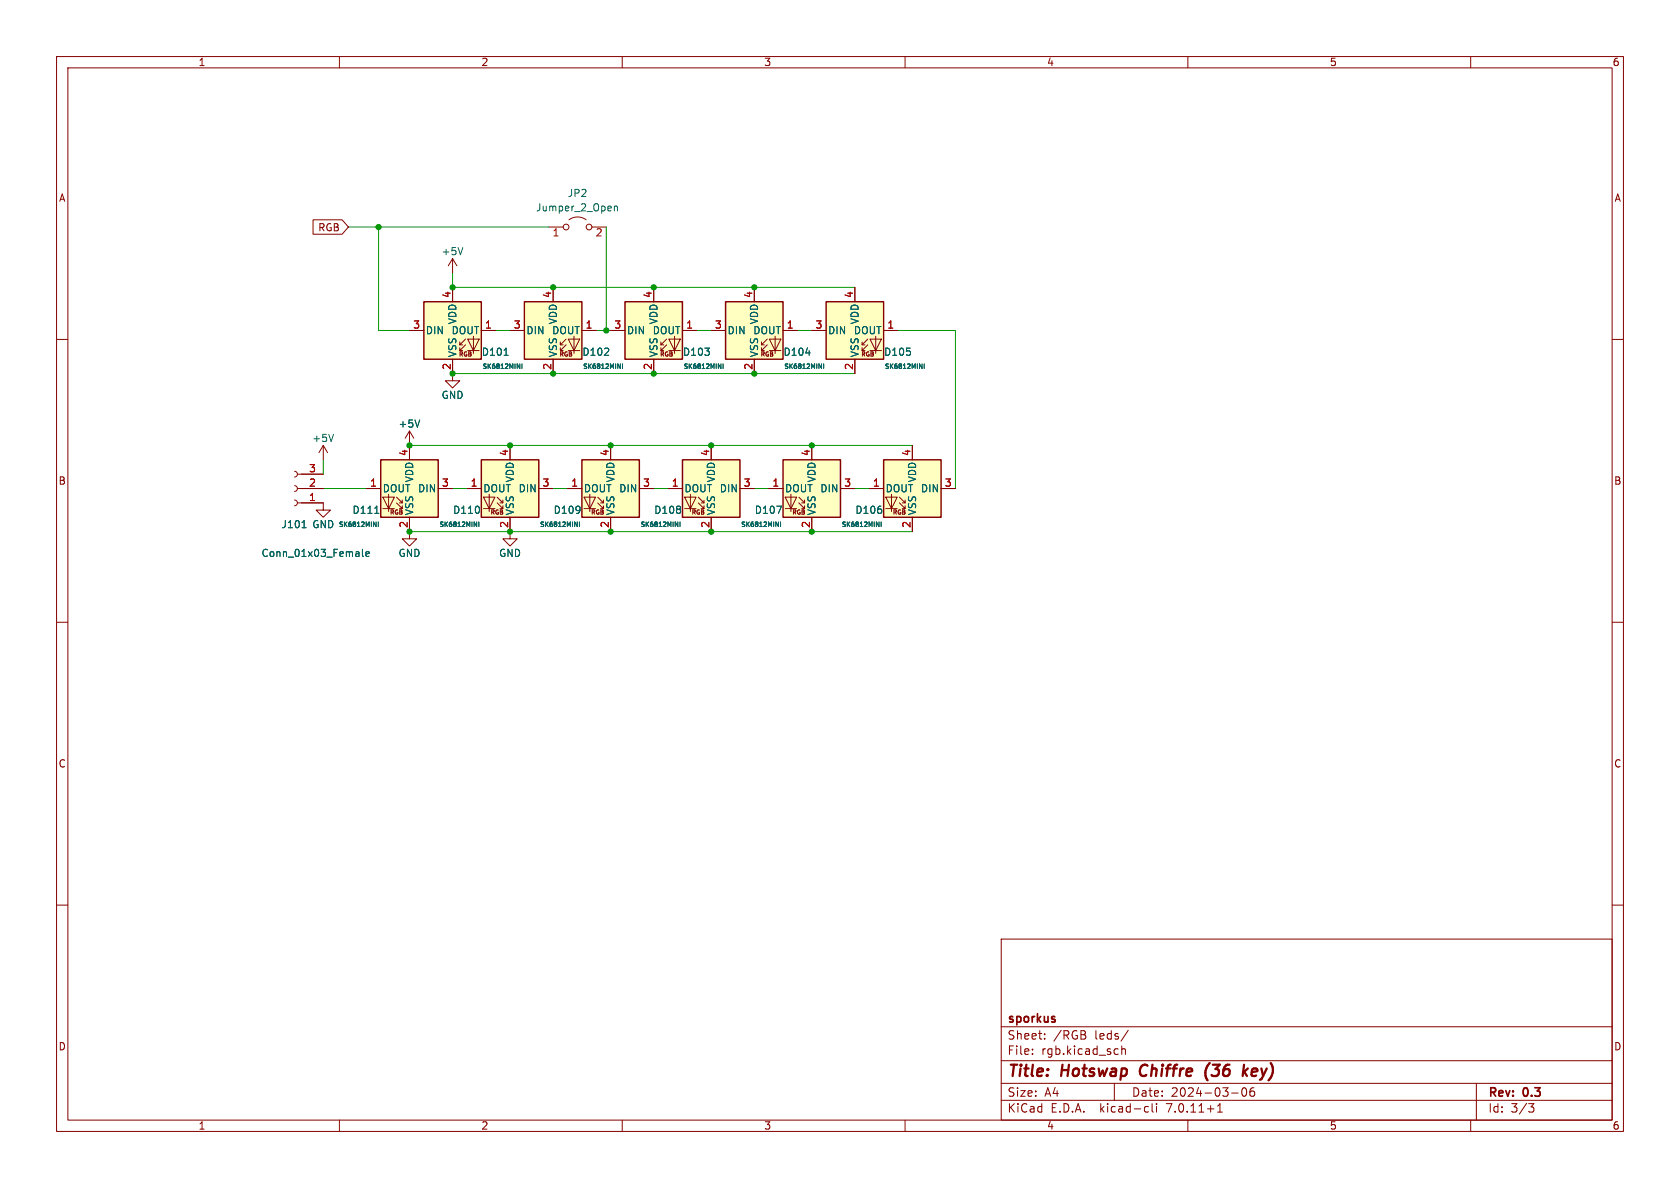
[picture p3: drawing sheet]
<svg xmlns="http://www.w3.org/2000/svg" width="297mm" height="210mm" viewBox="0 0 297 210" stroke-linecap="round" stroke-linejoin="round" font-family="sans-serif">
<g fill="none" stroke="#840000" stroke-width=".18">
<path d="M10 10h277v190h-277zM12 12h273v186h-273zM60 10v2M110 10v2M160 10v2M210 10v2M260 10v2M55.3 38.9h5.2l1.1 1.2-1.1 1.3h-5.2zM100.6 38.9a2.54 2.54 0 0 1 3 0M10 60h2M72.4 58.4h2.5M80 45.7v2.6"/>
<path d="M80 50.8v2.5M80 45.7l-.8 1.3M80 45.7l.8 1.3M82.3 59.9l-1 1.1v-.5M82.7 59.9h2l-1 2.1zM83.7 59.4v3.1M85.1 58.4h2.5M90.2 58.4h2.5M97 40.1h2.6M97.8 50.8v2.5M100.1 59.9l-1 1.1v-.5M100.5 59.9h2l-1 2.1z"/>
<path d="M101.5 59.4v3.1M102.9 58.4h2.5M104.6 40.1h2.6M107.9 58.4h2.6M115.6 50.8v2.5M117.9 59.9l-1.1 1.1v-.5M118.2 59.9h2.1l-1 2.1zM119.3 59.4v3.1M120.6 58.4h2.6M125.7 58.4h2.6M133.3 50.8v2.5M135.6 59.9l-1 1.1v-.5"/>
<path d="M136 59.9h2l-1 2.1zM137 59.4v3.1M138.4 58.4h2.6M143.5 58.4h2.5M151.1 50.8v2.5M153.4 59.9l-1 1.1v-.5M153.8 59.9h2l-1 2.1zM154.8 59.4v3.1M156.2 58.4h2.5M285 60h2M57.1 78.7l-.7 1.3M57.1 78.7v2.6"/>
<path d="M57.1 78.7l.8 1.3M72.4 76.2l-.8 1.3M72.4 76.2v5.1M72.4 76.2l.8 1.3M80 63.5v3.8h-1.3l1.3 1.3 1.3-1.3h-1.3M81.3 62h.5M81.3 61h.5M82.3 61l-1 1v-.5M82.7 62h2M90.2 78.7v2.6M97.8 63.5v2.5M99.1 62h.5"/>
<path d="M99.1 61h.5M100.1 61l-1 1v-.5M100.5 62h2M107.9 78.7v2.6M115.6 63.5v2.5M116.8 62h.5M116.8 61h.5M117.9 61l-1.1 1v-.5M118.2 62h2.1M125.7 78.7v2.6M133.3 63.5v2.5M134.6 62h.5"/>
<path d="M134.6 61h.5M135.6 61l-1 1v-.5M136 62h2M143.5 78.7v2.6M151.1 63.5v2.5M152.4 62h.5M152.4 61h.5M153.4 61l-1 1v-.5M153.8 62h2M161.3 78.7v2.6M52.1 88.4l.3 .1 .2 .4-.2 .4-.3 .1M52.1 85.9l.3 .1 .2 .4-.2 .3-.3 .2"/>
<path d="M52.1 83.3l.3 .2 .2 .3-.2 .4-.3 .1M52.6 88.9h4.5v1.3h-1.2l1.2 1.2 1.3-1.2h-1.3M52.6 86.4h4.5M52.6 83.8h4.5M64.8 86.4h2.5M67.7 87.9h2l-1 2zM67.7 89.9h2M68.7 87.4v3M70.1 88.9l1 1v-.5M70.1 87.9l1 1v-.5M70.6 89.9h.5M70.6 88.9h.5"/>
<path d="M72.4 91.4v3.9h-1.3l1.3 1.2 1.3-1.2h-1.3M77.5 86.4h2.5M82.5 86.4h2.6M85.5 87.9h2l-1 2zM85.5 89.9h2M86.5 87.4v3M87.9 88.9l1 1v-.5M87.9 87.9l1 1v-.5M88.4 89.9h.5M88.4 88.9h.5M90.2 91.4v3.9h-1.3l1.3 1.2 1.2-1.2h-1.2M95.2 86.4h2.6"/>
<path d="M100.3 86.4h2.6M103.3 87.9h2l-1 2zM103.3 89.9h2M104.3 87.4v3M105.7 88.9l1 1v-.5M105.7 87.9l1 1v-.5M106.2 89.9h.5M106.2 88.9h.5M107.9 91.4v2.6M113 86.4h2.6M118.1 86.4h2.5M121 87.9h2.1l-1.1 2z"/>
<path d="M121 89.9h2.1M122 87.4v3M123.4 88.9l1.1 1v-.5M123.4 87.9l1.1 1v-.5M124 89.9h.5M124 88.9h.5M125.7 91.4v2.6M130.8 86.4h2.5M135.9 86.4h2.5M138.8 87.9h2l-1 2zM138.8 89.9h2M139.8 87.4v3"/>
<path d="M141.2 88.9l1 1v-.5M141.2 87.9l1 1v-.5M141.7 89.9h.5M141.7 88.9h.5M143.5 91.4v2.6M148.6 86.4h2.5M153.7 86.4h2.5M156.6 87.9h2l-1 2zM156.6 89.9h2M157.6 87.4v3M159 88.9l1 1v-.5M159 87.9l1 1v-.5"/>
<path d="M159.5 89.9h.5M159.5 88.9h.5M161.3 91.4v2.6M166.4 86.4h2.5M10 110h2M285 110h2M10 160h2M285 160h2M177 166h108v32h-108zM60 198v2M110 198v2M160 198v2"/>
<path d="M177 194.5h108M177 191.5h108M177 187.5h108M177 181.5h108M182.5 186.3v.1M182.5 185.5v.1M184.7 183.6v.1M184.7 182.8v.1M197 191.5v3M197.5 185.4l.2 .1M197.7 186.3l-.2 .1M198.3 184.9v1.5"/>
<path d="M198.3 185.5l.2-.1 .4 .1 .1 .9M199.5 182.1l-1.3 2M202.6 195.6l.4 .1M203 196.5l-.4 .1M203.7 195.1v1.3l.2 .2M204.5 195.1v.1M204.5 195.6v1M210 198v2M215.2 196.6h.9M215.2 195.5l.5-.4v1.5M217.7 193.2h1.2M219.7 192.4l.2-.1a.81 .81 0 0 1 .6 .6 .81 .81 0 0 1-.3 .8l-.2 .1a.81 .81 0 0 1-.3-1.4"/>
<path d="M221.4 192.3l-.2 .1a1.01 1.01 0 0 0 0 1.4l.5-.1 .1-.5-.3-.3h-.3l-.2 .3M260 198v2M261 191.5v6.5M270.2 195.1h1l-.5 .6 .4 .1 .1 .5-.3 .3h-.4"/>
<circle cx="100.1" cy="40.1" r=".51"/>
<circle cx="104.1" cy="40.1" r=".51"/>
</g>
<path d="M201.8 188.5a1.27 1.27 0 0 0 0 1.6M213.9 187.9a2.35 2.35 0 0 0-.4 3.1M219.9 188.2l-.2 2M220 189.4l.4 .8M220.6 188.9l-.8 .7M221.5 189l-.3 .9 .3 .3M222.3 189.4l-1 .1" fill="none" stroke="#840000" stroke-width=".4"/>
<g fill="none" stroke="#006464" stroke-width=".18">
<path d="M108.6 36.4v.9M108.6 36.6l.2-.2 .3 .1 .1 .8M81.8 43.8l-.4 1.2M59 76.8l-.5 1.2M74.2 74.2l-.4 1.3M89.1 62.8h.7M91.4 64.3l.5 .8v-.8M92.3 64.3v.8M109.2 64.3l.5 .8v-.8M110.1 64.3v.8M127 64.3l.5 .8v-.8M127.8 64.3v.8"/>
<path d="M142.5 62.4h.7M144.8 64.3l.4 .8v-.8M145.6 64.3v.8M162.6 64.3l.4 .8v-.8M163.4 64.3v.8M53.4 93.3h.7M64.1 97.1v1.1l.2 .2M64.7 97.9l.6-.1-.1-.2-.3-.1-.2 .2v.6h.5M66 92.3l.5 .8v-.8M66.3 90.7h.7M66.9 92.3v.8M83.8 92.3l.5 .8v-.8"/>
<path d="M84.7 92.3v.8M101.6 92.3l.5 .8v-.8M102.4 92.3v.8M119.4 92.3l.4 .8v-.8M120.2 92.3v.8M137.2 92.3l.4 .8v-.8M137.3 89.5h.9l-.6 1.2M138 92.3v.8M154.9 92.3l.5 .8v-.8M155.8 92.3v.8"/>
</g>
<g fill="#ffffc2" stroke="#ffffc2" stroke-width=".18">
<path d="M128.3 53.3h10.1v10.2h-10.1z"/>
<path d="M110.5 53.3h10.1v10.2h-10.1z"/>
<path d="M138.4 81.3h10.2v10.1h-10.2z"/>
<path d="M156.2 81.3h10.2v10.1h-10.2z"/>
<path d="M146 53.3h10.2v10.2h-10.2z"/>
<path d="M120.6 81.3h10.2v10.1h-10.2z"/>
<path d="M67.3 81.3h10.2v10.1h-10.2z"/>
<path d="M92.7 53.3h10.2v10.2h-10.2z"/>
<path d="M74.9 53.3h10.2v10.2h-10.2z"/>
<path d="M85.1 81.3h10.1v10.1h-10.1z"/>
<path d="M102.9 81.3h10.1v10.1h-10.1z"/>
</g>
<path d="M74.9 53.3h10.2v10.2h-10.2zM92.7 53.3h10.2v10.2h-10.2zM110.5 53.3h10.1v10.2h-10.1zM128.3 53.3h10.1v10.2h-10.1zM146 53.3h10.2v10.2h-10.2zM67.3 81.3h10.2v10.1h-10.2zM85.1 81.3h10.1v10.1h-10.1zM102.9 81.3h10.1v10.1h-10.1zM120.6 81.3h10.2v10.1h-10.2zM138.4 81.3h10.2v10.1h-10.2zM156.2 81.3h10.2v10.1h-10.2z" fill="none" stroke="#840000" stroke-width=".25"/>
<g fill="none" stroke="#009600" stroke-width=".18">
<path d="M61.6 40.1h35.4M66.9 40.1v18.3h5.5M80 48.3v2.5h71.1M87.6 58.4h2.6M105.4 58.4h2.5M107.2 40.1v18.3M123.2 58.4h2.5M141 58.4h2.5M158.7 58.4h10.2v28M72.4 78.7h88.9M80 66h71.1M57.1 86.4h7.7"/>
<path d="M57.1 81.3v2.5M72.4 94h88.9M80 86.4h2.5M97.8 86.4h2.5M115.6 86.4h2.5M133.3 86.4h2.6M151.1 86.4h2.6"/>
</g>
<g fill="#009600" stroke="#009600" stroke-width=".18">
<circle cx="90.2" cy="94" r=".46"/>
<circle cx="80" cy="50.8" r=".46"/>
<circle cx="90.2" cy="78.7" r=".46"/>
<circle cx="107.9" cy="78.7" r=".46"/>
<circle cx="97.8" cy="50.8" r=".46"/>
<circle cx="97.8" cy="66" r=".46"/>
<circle cx="80" cy="66" r=".46"/>
<circle cx="107.2" cy="58.4" r=".46"/>
<circle cx="66.9" cy="40.1" r=".46"/>
<circle cx="72.4" cy="94" r=".46"/>
<circle cx="72.4" cy="78.7" r=".46"/>
<circle cx="107.9" cy="94" r=".46"/>
<circle cx="125.7" cy="94" r=".46"/>
<circle cx="125.7" cy="78.7" r=".46"/>
<circle cx="143.5" cy="78.7" r=".46"/>
<circle cx="143.5" cy="94" r=".46"/>
<circle cx="115.6" cy="66" r=".46"/>
<circle cx="115.6" cy="50.8" r=".46"/>
<circle cx="133.3" cy="66" r=".46"/>
<circle cx="133.3" cy="50.8" r=".46"/>
</g>
<g font-size="2.8" fill="#840000">
<text x="178" y="190.9">Title:</text>
<text x="187.7" y="190.9">Hotswap</text>
<text x="202.4" y="190.9">Chiffre</text>
<text x="214.7" y="190.9">(36</text>
<text x="222.2" y="190.9">key)</text>
</g>
<g font-size="2.1" fill="#840000">
<text x="178" y="184">Sheet:</text>
<text x="178" y="181.2">sporkus</text>
<text x="186.2" y="184">/RGB</text>
<text x="193.6" y="184">leds/</text>
<text x="178" y="186.7">File:</text>
<text x="184.1" y="186.7">rgb.kicad_sch</text>
<text x="178" y="196.9">KiCad</text>
<text x="178" y="194.1">Size:</text>
<text x="184.7" y="194.1">A4</text>
<text x="185.7" y="196.9">E.D.A.</text>
<text x="194.6" y="196.9">kicad-cli</text>
<text x="200" y="194.1">Date:</text>
<text x="206.5" y="196.9">7.0.11+1</text>
<text x="207" y="194.1">2024-03-06</text>
<text x="263" y="194.3">Rev:</text>
<text x="263" y="196.9">Id:</text>
<text x="267.1" y="196.9">3/3</text>
<text x="269.4" y="194.3">0.3</text>
</g>
<g font-size="1.8" fill="#840000">
<text x="35" y="11.9">1</text>
<text x="85" y="11.9">2</text>
<text x="135" y="11.9">3</text>
<text x="185" y="11.9">4</text>
<text x="235" y="11.9">5</text>
<text x="285" y="11.9">6</text>
<text x="10.3" y="35.9">A</text>
<text x="285.3" y="35.9">A</text>
<text x="56.2" y="41.1">RGB</text>
<text x="10.3" y="85.9">B</text>
<text x="285.3" y="85.9">B</text>
<text x="10.3" y="135.9">C</text>
<text x="285.3" y="135.9">C</text>
<text x="10.3" y="185.9">D</text>
<text x="285.3" y="185.9">D</text>
<text x="35" y="199.9">1</text>
<text x="85" y="199.9">2</text>
<text x="135" y="199.9">3</text>
<text x="185" y="199.9">4</text>
<text x="235" y="199.9">5</text>
<text x="285" y="199.9">6</text>
</g>
<g font-size="1.8" fill="#006464">
<text x="100.3" y="35">JP2</text>
<text x="94.7" y="37.6">Jumper_2_Open</text>
<text x="78" y="45.3">+5V</text>
<text x="75.2" y="59.3">DIN</text>
<text x="79.7" y="59.3">DOUT</text>
<text x="80.9" y="57.4" transform="rotate(-90 80.9 57.4)">VDD</text>
<text x="93" y="59.3">DIN</text>
<text x="97.5" y="59.3">DOUT</text>
<text x="98.7" y="57.4" transform="rotate(-90 98.7 57.4)">VDD</text>
<text x="110.7" y="59.3">DIN</text>
<text x="115.3" y="59.3">DOUT</text>
<text x="116.4" y="57.4" transform="rotate(-90 116.4 57.4)">VDD</text>
<text x="128.5" y="59.3">DIN</text>
<text x="133.1" y="59.3">DOUT</text>
<text x="134.2" y="57.4" transform="rotate(-90 134.2 57.4)">VDD</text>
<text x="146.3" y="59.3">DIN</text>
<text x="150.9" y="59.3">DOUT</text>
<text x="152" y="57.4" transform="rotate(-90 152 57.4)">VDD</text>
<text x="80.9" y="63.2" transform="rotate(-90 80.9 63.2)">VSS</text>
<text x="85.1" y="63.1">D101</text>
<text x="98.7" y="63.2" transform="rotate(-90 98.7 63.2)">VSS</text>
<text x="102.9" y="63.1">D102</text>
<text x="116.4" y="63.2" transform="rotate(-90 116.4 63.2)">VSS</text>
<text x="120.6" y="63.1">D103</text>
<text x="134.2" y="63.2" transform="rotate(-90 134.2 63.2)">VSS</text>
<text x="138.4" y="63.1">D104</text>
<text x="152" y="63.2" transform="rotate(-90 152 63.2)">VSS</text>
<text x="156.2" y="63.1">D105</text>
<text x="78" y="70.7">GND</text>
<text x="70.4" y="75.8">+5V</text>
<text x="55.1" y="78.3">+5V</text>
<text x="67.6" y="87.2">DOUT DIN</text>
<text x="73.3" y="85.4" transform="rotate(-90 73.3 85.4)">VDD</text>
<text x="85.3" y="87.2">DOUT DIN</text>
<text x="91" y="85.4" transform="rotate(-90 91 85.4)">VDD</text>
<text x="103.1" y="87.2">DOUT DIN</text>
<text x="108.8" y="85.4" transform="rotate(-90 108.8 85.4)">VDD</text>
<text x="120.9" y="87.2">DOUT DIN</text>
<text x="126.6" y="85.4" transform="rotate(-90 126.6 85.4)">VDD</text>
<text x="138.7" y="87.2">DOUT DIN</text>
<text x="144.4" y="85.4" transform="rotate(-90 144.4 85.4)">VDD</text>
<text x="156.5" y="87.2">DOUT DIN</text>
<text x="162.2" y="85.4" transform="rotate(-90 162.2 85.4)">VDD</text>
<text x="49.7" y="93.6">J101</text>
<text x="55.1" y="93.6">GND</text>
<text x="62.2" y="91">D111</text>
<text x="73.3" y="91.2" transform="rotate(-90 73.3 91.2)">VSS</text>
<text x="80" y="91">D110</text>
<text x="91" y="91.2" transform="rotate(-90 91 91.2)">VSS</text>
<text x="97.8" y="91">D109</text>
<text x="108.8" y="91.2" transform="rotate(-90 108.8 91.2)">VSS</text>
<text x="115.6" y="91">D108</text>
<text x="126.6" y="91.2" transform="rotate(-90 126.6 91.2)">VSS</text>
<text x="133.3" y="91">D107</text>
<text x="144.4" y="91.2" transform="rotate(-90 144.4 91.2)">VSS</text>
<text x="151.1" y="91">D106</text>
<text x="162.2" y="91.2" transform="rotate(-90 162.2 91.2)">VSS</text>
<text x="46.1" y="98.7">Conn_01x03_Female</text>
<text x="70.4" y="98.7">GND</text>
<text x="88.1" y="98.7">GND</text>
</g>
<g font-size="1.8" fill="#a90000">
<text x="97.6" y="42.1">1</text>
<text x="105.2" y="42.1">2</text>
<text x="79.8" y="52.8" transform="rotate(-90 79.8 52.8)">4</text>
<text x="97.5" y="52.8" transform="rotate(-90 97.5 52.8)">4</text>
<text x="115.3" y="52.8" transform="rotate(-90 115.3 52.8)">4</text>
<text x="133.1" y="52.8" transform="rotate(-90 133.1 52.8)">4</text>
<text x="150.9" y="52.8" transform="rotate(-90 150.9 52.8)">4</text>
<text x="73" y="58.2">3</text>
<text x="85.7" y="58.2">1</text>
<text x="90.7" y="58.2">3</text>
<text x="103.4" y="58.2">1</text>
<text x="108.5" y="58.2">3</text>
<text x="121.2" y="58.2">1</text>
<text x="126.3" y="58.2">3</text>
<text x="139" y="58.2">1</text>
<text x="144.1" y="58.2">3</text>
<text x="156.8" y="58.2">1</text>
<text x="79.8" y="65.5" transform="rotate(-90 79.8 65.5)">2</text>
<text x="97.5" y="65.5" transform="rotate(-90 97.5 65.5)">2</text>
<text x="115.3" y="65.5" transform="rotate(-90 115.3 65.5)">2</text>
<text x="133.1" y="65.5" transform="rotate(-90 133.1 65.5)">2</text>
<text x="150.9" y="65.5" transform="rotate(-90 150.9 65.5)">2</text>
<text x="54.5" y="83.6">3</text>
<text x="72.1" y="80.7" transform="rotate(-90 72.1 80.7)">4</text>
<text x="89.9" y="80.7" transform="rotate(-90 89.9 80.7)">4</text>
<text x="107.7" y="80.7" transform="rotate(-90 107.7 80.7)">4</text>
<text x="125.5" y="80.7" transform="rotate(-90 125.5 80.7)">4</text>
<text x="143.3" y="80.7" transform="rotate(-90 143.3 80.7)">4</text>
<text x="161" y="80.7" transform="rotate(-90 161 80.7)">4</text>
<text x="54.5" y="88.6">1</text>
<text x="54.5" y="86.1">2</text>
<text x="65.3" y="86.1">1</text>
<text x="78" y="86.1">3</text>
<text x="83.1" y="86.1">1</text>
<text x="95.8" y="86.1">3</text>
<text x="100.9" y="86.1">1</text>
<text x="113.6" y="86.1">3</text>
<text x="118.7" y="86.1">1</text>
<text x="131.4" y="86.1">3</text>
<text x="136.5" y="86.1">1</text>
<text x="149.2" y="86.1">3</text>
<text x="154.2" y="86.1">1</text>
<text x="166.9" y="86.1">3</text>
<text x="72.1" y="93.4" transform="rotate(-90 72.1 93.4)">2</text>
<text x="89.9" y="93.4" transform="rotate(-90 89.9 93.4)">2</text>
<text x="107.7" y="93.4" transform="rotate(-90 107.7 93.4)">2</text>
<text x="125.5" y="93.4" transform="rotate(-90 125.5 93.4)">2</text>
<text x="143.3" y="93.4" transform="rotate(-90 143.3 93.4)">2</text>
<text x="161" y="93.4" transform="rotate(-90 161 93.4)">2</text>
</g>
<g font-size="1.1" fill="#840000">
<text x="81.1" y="63.1">RGB</text>
<text x="98.9" y="63.1">RGB</text>
<text x="116.6" y="63.1">RGB</text>
<text x="134.4" y="63.1">RGB</text>
<text x="152.2" y="63.1">RGB</text>
<text x="68.9" y="91.1">RGB</text>
<text x="86.7" y="91.1">RGB</text>
<text x="104.5" y="91.1">RGB</text>
<text x="122.2" y="91.1">RGB</text>
<text x="140" y="91.1">RGB</text>
<text x="157.8" y="91.1">RGB</text>
</g>
<g font-size="1.1" fill="#006464">
<text x="85.2" y="65.4">SK6812MINI</text>
<text x="103" y="65.4">SK6812MINI</text>
<text x="120.7" y="65.4">SK6812MINI</text>
<text x="138.5" y="65.4">SK6812MINI</text>
<text x="156.3" y="65.4">SK6812MINI</text>
<text x="59.8" y="93.3">SK6812MINI</text>
<text x="77.6" y="93.3">SK6812MINI</text>
<text x="95.3" y="93.3">SK6812MINI</text>
<text x="113.1" y="93.3">SK6812MINI</text>
<text x="130.9" y="93.3">SK6812MINI</text>
<text x="148.7" y="93.3">SK6812MINI</text>
</g>
</svg>
